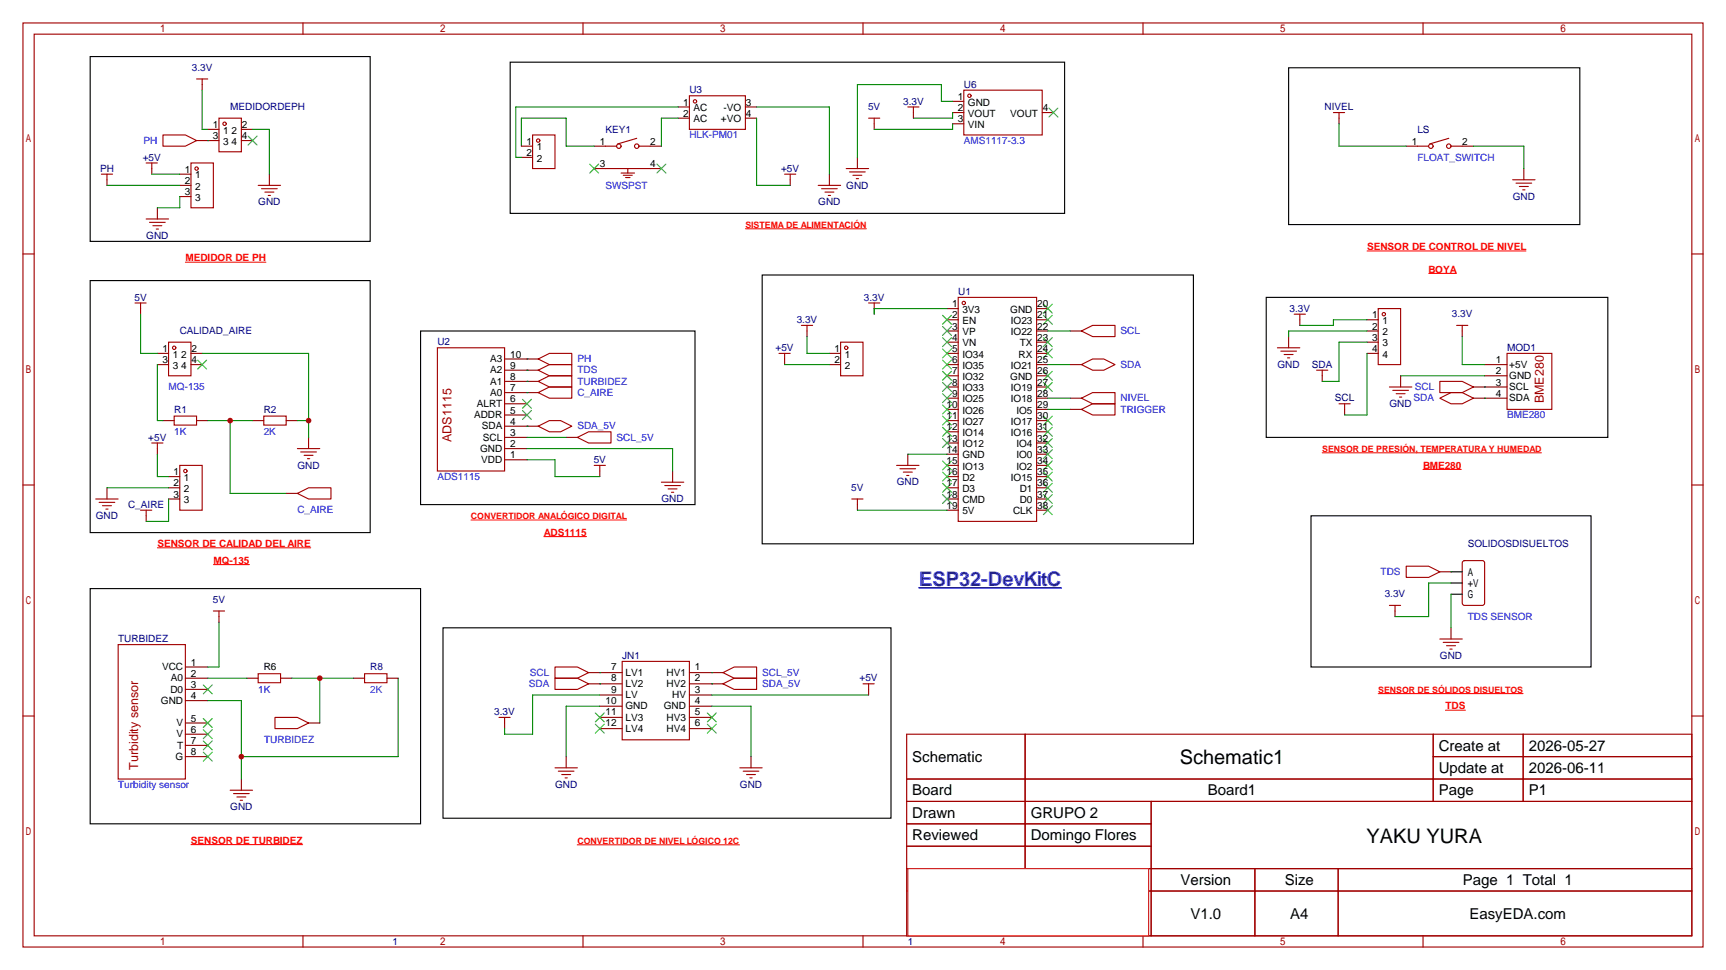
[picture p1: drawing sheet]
<svg xmlns="http://www.w3.org/2000/svg" width="391mm" height="220mm" viewBox="0 0 391 220" stroke-linecap="round" stroke-linejoin="round" font-family="sans-serif">
<g fill="none" stroke="#a10000" stroke-width=".25">
<path d="M44.6 17.9h2.5M45.8 17.9v1.3M37 30.6h5l2.6 1.3-2.6 1.2h-5zM49.7 26.8h5v7.6h-5zM58.5 42h5.1M59.3 42.8h3.6M60.1 43.6h2M60.8 44.3h.5M30.6 68.7h2.5M31.9 68.7v1.3M38.2 77.6h5.1v7.6h-5.1zM217.3 67.4h17.8v50.8h-17.8z"/>
<path d="M39.5 94.4h5.1v2h-5.1zM59.8 94.4h5.1v2h-5.1zM67.4 101.7h5.1M68.2 102.5h3.6M69 103.3h2M69.7 104h.5"/>
<circle cx="50.9" cy="28.1" r=".38"/>
<circle cx="39.5" cy="78.9" r=".38"/>
<circle cx="218.6" cy="68.7" r=".38"/>
</g>
<g fill="none" stroke="#870000" stroke-width=".25">
<path d="M45.8 19.2v1.2M44.6 31.9h5.1M47.1 29.3h2.6M54.7 29.3h2.6M54.7 31.9h2.6M61.1 39.5v2.5M31.9 70v1.2M214.8 70h2.5M214.8 72.5h2.5M214.8 75.1h2.5M214.8 77.6h2.5M235.1 70h2.5"/>
<path d="M235.1 72.5h2.5M235.1 75.1h2.5M235.1 77.6h2.5M35.7 80.1h2.5M35.7 82.7h2.5M37 95.4h2.5M43.3 80.1h2.5M43.3 82.7h2.5M44.6 95.4h2.5M57.3 95.4h2.5M64.9 95.4h2.5M70 99.2v2.5"/>
<path d="M214.8 80.1h2.5M214.8 82.7h2.5M214.8 85.2h2.5M214.8 87.8h2.5M214.8 90.3h2.5M214.8 92.8h2.5M214.8 95.4h2.5M214.8 97.9h2.5M235.1 80.1h2.5M235.1 82.7h2.5M235.1 85.2h2.5M235.1 87.8h2.5"/>
<path d="M235.1 90.3h2.5M235.1 92.8h2.5M235.1 95.4h2.5M235.1 97.9h2.5M214.8 100.5h2.5M214.8 103h2.5M214.8 105.5h2.5M214.8 108.1h2.5M214.8 110.6h2.5M214.8 113.2h2.5M214.8 115.7h2.5M235.1 100.5h2.5"/>
<path d="M235.1 103h2.5M235.1 105.5h2.5M235.1 108.1h2.5M235.1 110.6h2.5M235.1 113.2h2.5M235.1 115.7h2.5"/>
</g>
<g fill="none" stroke="#3c3" stroke-width=".25">
<path d="M56.3 30.9l2 2M58.3 30.9l-2 2M213.7 71.5l2.1 2M213.7 74l2.1 2.1M213.7 76.6l2.1 2M213.7 79.1l2.1 2.1M215.8 71.5l-2.1 2M215.8 74l-2.1 2.1M215.8 76.6l-2.1 2M215.8 79.1l-2.1 2.1M236.6 69l2 2M236.6 71.5l2 2"/>
<path d="M236.6 76.6l2 2M236.6 79.1l2 2.1M238.6 69l-2 2M238.6 76.6l-2 2M238.6 71.5l-2 2M238.6 79.1l-2 2.1M44.8 81.7l2.1 2M46.9 81.7l-2.1 2M213.7 81.7l2.1 2M213.7 84.2l2.1 2M213.7 86.7l2.1 2.1M213.7 89.3l2.1 2"/>
<path d="M213.7 91.8l2.1 2.1M213.7 94.4l2.1 2M213.7 96.9l2.1 2M213.7 99.4l2.1 2.1M215.8 81.7l-2.1 2M215.8 84.2l-2.1 2M215.8 86.7l-2.1 2.1M215.8 89.3l-2.1 2M215.8 91.8l-2.1 2.1M215.8 94.4l-2.1 2M215.8 96.9l-2.1 2M215.8 99.4l-2.1 2.1"/>
<path d="M236.6 96.9l2 2M236.6 84.2l2 2M236.6 86.7l2 2.1M236.6 94.4l2 2M236.6 99.4l2 2.1M238.6 84.2l-2 2M238.6 86.7l-2 2.1M238.6 94.4l-2 2M238.6 96.9l-2 2M238.6 99.4l-2 2.1M213.7 104.5l2.1 2.1M213.7 107.1l2.1 2"/>
<path d="M213.7 109.6l2.1 2M213.7 112.1l2.1 2.1M215.8 104.5l-2.1 2.1M215.8 107.1l-2.1 2M215.8 109.6l-2.1 2M215.8 112.1l-2.1 2.1M236.6 107.1l2 2M236.6 102l2 2M236.6 104.5l2 2.1M236.6 109.6l2 2M236.6 112.1l2 2.1M236.6 114.7l2 2"/>
<path d="M238.6 102l-2 2M238.6 104.5l-2 2.1M238.6 107.1l-2 2M238.6 109.6l-2 2M238.6 112.1l-2 2.1M238.6 114.7l-2 2"/>
</g>
<path d="M208.4 133.3h32.3" fill="none" stroke="#00f" stroke-width=".36"/>
<path d="M45.8 20.4v8.9h1.3M47.1 31.9h.1M57.3 29.3h3.8v10.2M31.9 71.2v8.9h3.8M47.1 95.4h10.2M52.2 95.4v16.5h12.7" fill="none" stroke="#008700" stroke-width=".25"/>
<circle cx="52.2" cy="95.4" r=".63" fill="#c00"/>
<g fill="none" stroke="#870000" stroke-width=".25">
<path d="M242.7 90.3h2.5M64.9 111.9h2.5M205.9 103v2.5M42 151.3h5.1M42 153.8h5.1M42 156.3h5.1M42 158.9h5.1M329.1 142.4v2.5M42 164h5.1M42 166.5h5.1M42 169h5.1M42 171.6h5.1"/>
<path d="M54.7 176.7v2.5"/>
</g>
<g fill="none" stroke="#a10000" stroke-width=".25">
<path d="M245.2 90.3l2.6-1.3h5.1v2.6h-5.1zM67.4 111.9l2.6-1.3h5.1v2.6h-5.1zM203.3 105.5h5.1M204.1 106.3h3.5M204.9 107.1h2M205.6 107.8h.5M331.7 127.4l.4-.3h4.1l.4 .3 .1 9.4-.3 .4-4.3 .1-.4-.3zM26.8 146.2h15.2v30.5h-15.2zM326.5 144.9h5.1M327.3 145.7h3.5M328 146.4h2.1M328.8 147.2h.5"/>
<path d="M52.2 179.2h5.1M53 180h3.5M53.7 180.7h2.1M54.5 181.5h.5"/>
</g>
<path d="M35.7 82.7v12.7h1.3M237.6 92.8h5.1M237.6 90.3h5.1M205.9 103h8.9M329.1 134.7v7.7M47.1 158.9h7.6v17.8M49.7 141.1v10.2h-2.6M90.3 153.8v17.8h-35.6" fill="none" stroke="#008700" stroke-width=".25"/>
<path d="M20.4 12.8h63.5v41.9h-63.5zM292.2 15.4h66.1v35.5h-66.1zM20.4 63.6h63.5v57.2h-63.5zM329.1 129.7h2.5M329.1 132.2h2.5M329.1 134.7h2.5" fill="none" stroke="#000" stroke-width=".25"/>
<path d="M46.1 155.3l2 2.1M48.1 155.3l-2 2.1M46.1 162.9l2 2.1M46.1 165.5l2 2M46.1 168l2 2.1M46.1 170.6l2 2M48.1 162.9l-2 2.1M48.1 165.5l-2 2M48.1 168l-2 2.1M48.1 170.6l-2 2" fill="none" stroke="#3c3" stroke-width=".25"/>
<circle cx="54.7" cy="171.6" r=".63" fill="#c00"/>
<path d="M58.5 152.8h5.1v2h-5.1zM82.7 152.8h5.1v2h-5.1z" fill="none" stroke="#a10000" stroke-width=".25"/>
<path d="M56 153.8h2.5M63.6 153.8h2.6M80.1 153.8h2.6M87.8 153.8h2.5" fill="none" stroke="#870000" stroke-width=".25"/>
<path d="M66.2 153.8h13.9M72.5 153.8v10.2" fill="none" stroke="#008700" stroke-width=".25"/>
<circle cx="72.5" cy="153.8" r=".63" fill="#c00"/>
<path d="M297.3 117h63.5v34.3h-63.5zM20.4 133.5h75v53.3h-75z" fill="none" stroke="#000" stroke-width=".25"/>
<path d="M45.8 80.1h24.2v19.1M67.4 95.4h2.6" fill="none" stroke="#008700" stroke-width=".25"/>
<circle cx="70" cy="95.4" r=".63" fill="#c00"/>
<g fill="none" stroke="#870000" stroke-width=".25">
<path d="M198.2 70v1.2M242.7 75.1h2.5M331.6 75.1v1.2M114.4 99.2h5.1M114.4 96.6h7.6M114.4 94.1h5.1M114.4 91.6h5.1M114.4 89h7.6M114.4 86.5h7.6M114.4 83.9h7.6M114.4 81.4h7.6M128.4 99.2h2.5"/>
<path d="M242.7 82.7h2.5M242.7 92.8h2.5M317.6 85.2v2.6M334.1 87.8h7.7M334.1 90.3h7.7M336.7 82.7h5.1M336.7 85.2h5.1M114.4 104.3h5.1M114.4 101.7h5.1M152.5 106.8v2.5M194.4 114.4v1.3M49.7 139.8v1.3"/>
<path d="M316.4 138.6v1.2M326.5 129.7h2.6M70 164h2.5"/>
</g>
<g fill="none" stroke="#a10000" stroke-width=".25">
<path d="M5.2 5.2h381v209.6h-381zM7.7 7.7h376v204.5h-376zM68.7 5.2v2.5M132.2 5.2v2.5M195.7 5.2v2.5M259.2 5.2v2.5M322.7 5.2v2.5M5.2 57.6h2.5M383.7 57.6h2.5M99.2 78.9h15.2v27.9h-15.2zM197 68.7h2.5M198.2 68.7v1.3"/>
<path d="M245.2 75.1l2.6-1.3h5.1v2.5h-5.1zM330.3 73.8h2.6M331.6 73.8v1.3M122 89l2.6-1.2h5.1v2.5h-5.1zM122 81.4l2.6-1.3h5.1v2.6h-5.1zM122 96.6l2.6-1.2h2.5l2.6 1.2-2.6 1.3h-2.5zM122 83.9l2.6-1.2h5.1v2.5h-5.1zM122 86.5l2.6-1.3h5.1v2.6h-5.1zM130.9 99.2l2.6-1.3h5.1v2.6h-5.1zM245.2 82.7l2.6-1.3h2.5l2.6 1.3-2.6 1.2h-2.5zM245.2 92.8l2.6-1.2h5.1v2.5h-5.1zM315.1 87.8h5.1"/>
<path d="M315.8 88.5h3.6M316.6 89.3h2M317.4 90h.5M326.5 86.5h5.1l2.5 1.3-2.5 1.2h-5.1zM326.5 90.3l2.6-1.3h2.5l2.5 1.3-2.5 1.3h-2.5zM341.8 80.1h10.1v12.7h-10.1zM5.2 110h2.5M150 109.3h5.1M150.7 110.1h3.6M151.5 110.9h2M152.3 111.6h.5M193.2 113.2h2.5"/>
<path d="M194.4 113.2v1.2M383.7 110h2.5M48.4 138.6h2.5M49.7 138.6v1.2M315.1 137.3h2.5M316.4 137.3v1.3M318.9 128.4h5.1l2.5 1.3-2.5 1.2h-5.1zM5.2 162.4h2.5M62.4 162.7h5l2.6 1.3-2.6 1.2h-5zM205.6 166.5h178.1v45.7h-178.1zM205.6 176.7h178.1M232.5 166.5v35.6"/>
<path d="M325 166.5v15.2M325 171.6h58.7M345.4 166.5v15.2M383.7 162.4h2.5M205.6 181.7h178.1M205.6 186.8h55.5M205.6 197h178.1M205.6 191.9h55.5M261.1 181.7v30.5M284.6 197v15.2M303.5 197v15.2M68.7 212.2v2.6"/>
<path d="M132.2 212.2v2.6M195.7 212.2v2.6M205.6 202.1h178.1M259.2 212.2v2.6M322.7 212.2v2.6"/>
</g>
<g fill="none" stroke="#008700" stroke-width=".25">
<path d="M214.8 70h-16.6v1.2M237.6 75.1h5.1M331.6 76.3v6.4h5.1M119.5 89h.1M119.5 81.4h.1M119.5 96.6h.1M119.5 83.9h.1M119.5 86.5h.1M119.5 99.2h8.9M237.6 82.7h5.1M317.6 85.2h19.1M336.7 87.8h.1"/>
<path d="M336.7 90.3h.1M119.5 101.7h33v5.1M194.4 115.7h20.4M329.1 129.7h.1M329.1 132.2h-5.1v7.6h-7.6"/>
</g>
<path d="M115.7 14.1h125.7v34.3h-125.7zM95.4 75.1h62.2v39.3h-62.2zM287.1 67.4h77.5v31.8h-77.5z" fill="none" stroke="#000" stroke-width=".25"/>
<path d="M118.5 93.1l2 2M118.5 90.6l2 2M120.5 93.1l-2 2M120.5 90.6l-2 2" fill="none" stroke="#3c3" stroke-width=".25"/>
<path d="M42 59.5h18.3M310 56.9h36M324 62h6.3M106.8 117.9h35.3M299.8 102.7h49.8M322.7 106.4h8.7M35.7 124.2h34.8M48.4 128h8.2M123.3 121.7h9.7M312.5 157.3h32.9M327.8 161.1h4.5M43.3 191.5h25.3" fill="none" stroke="#f00" stroke-width=".23"/>
<g fill="#5487ff">
<path d="M233.4 206.9a1.3 1.3 0 0 1 1.8 .3l-.4 .6a.54 .54 0 0 0-.9-.2l.1 .2a1.28 1.28 0 0 1 .8 2 1.53 1.53 0 0 1-2.2-.3l.5-.6 .8 .5a.31 .31 0 0 0 .4-.3 .31 .31 0 0 0-.3-.4 1.12 1.12 0 0 1-.6-1.8z"/>
<path d="M235.6 206.7h.9l.6 2 1.2-2h.9l-2.7 4.5h-.9l1-1.6z"/>
<path d="M225.9 205.5h2.2a.46 .46 0 0 1 .5 .1 .46 .46 0 0 1 .1 .5l-.3 .2h-1.8l-.1 1h1.6a.4 .4 0 0 1 .4 .4 .4 .4 0 0 1-.4 .4h-1.7l-.2 1.2 1.4-.1a.46 .46 0 0 1 .5 .1 .46 .46 0 0 1 .1 .5l-.4 .2h-2.6z"/>
<path d="M240 205.5h2.2a.47 .47 0 0 1 .5 .1 .47 .47 0 0 1 .1 .5l-.3 .2h-1.8l-.1 1h1.6a.4 .4 0 0 1 .4 .4 .4 .4 0 0 1-.4 .4h-1.7l-.2 1.1h1.4a.46 .46 0 0 1 .5 .1 .46 .46 0 0 1 .1 .5l-.3 .2h-2.7z"/>
<path d="M249.4 205.6h.7l.3 1.3-.6 .3a.75 .75 0 0 0-1.1 .3 .75 .75 0 0 0 .5 1.1 .75 .75 0 0 0 .9-.7l.5-.3 .7 2.4h-.9l-.2-.9h-1.9l-.5 .9h-1z"/>
<path d="M243.7 205.6l-.6 4.4h1.5a2.27 2.27 0 0 0 2.6-2.3 2.27 2.27 0 0 0-2.7-2.1zM244.5 206.3a1.5 1.5 0 0 1 1.8 1.6 1.5 1.5 0 0 1-1.9 1.3h-.3z"/>
<path d="M229.2 207.2a1.6 1.6 0 0 0-.3 2.3 1.6 1.6 0 0 0 2.3 .2l.7 .3 .4-2.4-.2-.3-.5-.1a1.58 1.58 0 0 0-2.4 0zM229.8 207.7a.98 .98 0 0 1 1.6 .4 .98 .98 0 0 1-1.1 1.3 .94 .94 0 0 1-.9-.7 .94 .94 0 0 1 .4-1z"/>
<path d="M214.8 206a2.37 2.37 0 0 0 1.2 4 1.54 1.54 0 0 0 1.7 1 1.54 1.54 0 0 0 1.2-1.6l2.2-1.1-.5-.8-2 1a1.57 1.57 0 0 0-2.6 .5 1.5 1.5 0 0 1-.8-2.1 1.5 1.5 0 0 1 2.2-.5 2.23 2.23 0 0 1 2.3-1.4 2.23 2.23 0 0 1 2 1.8 1.16 1.16 0 0 1 1.2 1.1 1.16 1.16 0 0 1-1.1 1.2h-.7a.47 .47 0 0 0-.5 .4 .47 .47 0 0 0 .4 .5 2.14 2.14 0 0 0 2.7-1.3 2.14 2.14 0 0 0-1.3-2.7 3.2 3.2 0 0 0-5.5-.7l-1.1 .1zM216.8 209.5a.6 .6 0 0 1 1.2 0 .6 .6 0 0 1-1.2 0z"/>
<circle cx="249.4" cy="207.8" r=".28"/>
</g>
<path d="M205.9 197h54.6v15.2h-54.6z" fill="#fff" stroke="#c30" stroke-width=".25"/>
<path d="M172.8 62.4h97.8v60.9h-97.8zM100.5 142.4h101.6v43.1h-101.6z" fill="none" stroke="#000" stroke-width=".25"/>
<g fill="none" stroke="#008700" stroke-width=".25">
<path d="M34.4 39.5h6.4M118.2 33.1v-6.3h10.2v6.3h6.3M153.8 26.8h-3.8v6.3M153.8 24.3h-36.8v11.4h1.2M171.6 24.3h16.5v15.2M171.6 26.8v15.2h7.6M216 25.5v1.3h-8.9M216 28.1v1.2h-17.8M216 23h-2.5v-3.8h-19.1v16.5M303.7 28.1v5h15.2M334.1 33.1h11.5v5.1M24.3 42h16.5"/>
<path d="M40.8 44.6v2.5h-5.1M183 76.3v3.8h5.1M310 72.5h-7.6v1.3h-7.6M310 75.1h-17.8v1.2M310 77.6h-6.3v8.9h-3.9M177.9 82.7h10.2M310 80.1v14h-5.1M24.3 110.6h13.9M35.7 103v5.1h2.5M38.2 113.2v5h-5.1M119.5 104.3h6.4v3.8h10.1M47.1 153.8h8.9"/>
<path d="M136 152.5h.1M136 155.1h.1M136 157.6h-15.2v8.9h-6.4v-1.3M161.4 152.5h.1M161.4 155.1h.1M161.4 157.6h35.6M136 160.1h-7.6v11.5M161.4 160.1h8.9v11.5"/>
</g>
<g fill="none" stroke="#a10000" stroke-width=".25">
<path d="M23 39.5h2.5M24.3 39.5v1.3M33.1 37h2.6M34.4 37v1.2M43.3 37h5.1v10.1h-5.1zM120.8 30.6h5.1v7.6h-5.1zM137.3 38.2h10.1M137.3 33.1h2.5M140.8 39.2h3.1M141.4 39.8h2M142.4 38.2v1M144.4 31.4l-4.3 1.2"/>
<path d="M144.9 33.1h2.5M156.3 21.7h12.7v7.6h-12.7zM177.9 39.5h2.6M179.2 39.5v1.3M191.9 38.2h5.1M192.7 39h3.5M193.4 39.8h2.1M197 26.8h2.5M198.2 26.8v1.3M205.9 24.3h2.5M207.1 24.3v1.2M218.6 20.4h17.7v10.2h-17.7z"/>
<path d="M302.4 25.5h2.5M303.7 25.5v1.3M321.4 33.1h2.6M328.5 31.4l-4.3 1.2M329.1 33.1h2.5M33.1 49.7h5.1M33.9 50.4h3.6M34.7 51.2h2M35.4 51.9h.5M141.9 40.3h1M185.5 42h5.1M186.3 42.8h3.6"/>
<path d="M187.1 43.6h2M187.8 44.3h.5M194.2 40.5h.5M343 40.8h5.1M343.8 41.5h3.5M344.6 42.3h2M345.3 43.1h.5M181.7 73.8h2.6M183 73.8v1.3M190.6 77.6h5.1v7.6h-5.1zM289.7 78.9h5.1M290.4 79.6h3.6"/>
<path d="M293.5 71.2h2.5M294.8 71.2v1.3M312.5 70h5.1v12.7h-5.1zM176.7 80.1h2.5M177.9 80.1v1.3M291.2 80.4h2M292 81.2h.5M298.6 83.9h2.5M299.8 83.9v1.3M303.7 91.6h2.5M304.9 91.6v1.2M21.7 113.2h5.1"/>
<path d="M22.5 113.9h3.5M23.2 114.7h2.1M24 115.4h.5M31.9 115.7h2.5M33.1 115.7v1.3M34.4 100.5h2.6M35.7 100.5v1.2M40.8 105.5h5v10.2h-5zM134.7 105.5h2.6M136 105.5v1.3M125.9 151.3h5l2.6 1.2-2.6 1.3h-5zM125.9 153.8h5l2.6 1.3-2.6 1.2h-5z"/>
<path d="M141.1 150h15.2v17.8h-15.2zM164 152.5l2.5-1.2h5.1v2.5h-5.1zM164 155.1l2.5-1.3h5.1v2.5h-5.1zM195.7 155.1h2.5M197 155.1v1.2M113.2 162.7h2.5M114.4 162.7v1.3M125.9 174.1h5M126.6 174.9h3.6M127.4 175.6h2M128.1 176.4h.6M167.8 174.1h5"/>
<path d="M168.5 174.9h3.6M169.3 175.6h2M170.1 176.4h.5"/>
<circle cx="44.6" cy="38.2" r=".38"/>
<circle cx="122" cy="31.9" r=".38"/>
<circle cx="140.3" cy="33.1" r=".51"/>
<circle cx="144.4" cy="33.1" r=".51"/>
<circle cx="157.6" cy="23" r=".38"/>
<circle cx="219.8" cy="21.7" r=".38"/>
<circle cx="324.5" cy="33.1" r=".51"/>
<circle cx="328.5" cy="33.1" r=".51"/>
<circle cx="191.9" cy="78.9" r=".38"/>
<circle cx="313.8" cy="71.2" r=".38"/>
<circle cx="42" cy="106.8" r=".38"/>
</g>
<g fill="none" stroke="#870000" stroke-width=".25">
<path d="M34.4 38.2v1.3M40.8 39.5h2.5M118.2 33.1h2.6M118.2 35.7h2.6M134.7 38.2h2.6M134.7 33.1h2.6M147.4 38.2h2.6M147.4 33.1h2.6M153.8 24.3h2.5M153.8 26.8h2.5M169 24.3h2.6M169 26.8h2.6"/>
<path d="M188.1 39.5v2.5M194.4 35.7v2.5M198.2 28.1v1.2M207.1 25.5v1.3M216 23h2.6M216 25.5h2.6M216 28.1h2.6M236.3 25.5h2.6M303.7 26.8v1.3M318.9 33.1h2.5M331.6 33.1h2.5M345.6 38.2v2.6"/>
<path d="M24.3 40.8v1.2M35.7 47.1v2.6M40.8 42h2.5M40.8 44.6h2.5M179.2 40.8v1.2M183 75.1v1.2M292.2 76.3v2.6M294.8 72.5v1.3M310 72.5h2.5M310 75.1h2.5M310 77.6h2.5M177.9 81.4v1.3"/>
<path d="M188.1 80.1h2.5M188.1 82.7h2.5M299.8 85.2v1.3M304.9 92.8v1.3M310 80.1h2.5M24.3 110.6v2.6M33.1 117v1.2M35.7 101.7v1.3M38.2 108.1h2.6M38.2 110.6h2.6M38.2 113.2h2.6M136 106.8v1.3"/>
<path d="M133.5 152.5h7.6M133.5 155.1h7.6M136 157.6h5.1M156.3 152.5h7.7M156.3 155.1h7.7M156.3 157.6h5.1M197 156.3v1.3M114.4 164v1.2M128.4 171.6v2.5M136 160.1h5.1M136 162.7h5.1M136 165.2h5.1"/>
<path d="M156.3 160.1h5.1M156.3 162.7h5.1M156.3 165.2h5.1M170.3 171.6v2.5"/>
</g>
<g fill="none" stroke="#3c3" stroke-width=".25">
<path d="M133.7 37.2l2.1 2M135.8 37.2l-2.1 2M149 37.2l2 2M151 37.2l-2 2M237.9 24.5l2 2M239.9 24.5l-2 2M135 161.7l2 2M135 164.2l2 2M137 161.7l-2 2M137 164.2l-2 2M160.4 161.7l2 2M160.4 164.2l2 2"/>
<path d="M162.4 161.7l-2 2M162.4 164.2l-2 2"/>
</g>
<path d="M169 51.9h27.5M130.9 191.6h36.8" fill="none" stroke="#f00" stroke-width=".23"/>
<text font-size="4.5" fill="#00f" x="208.4" y="132.9">ESP32-DevKitC</text>
<g font-size="4.5">
<text x="267.5" y="173.3">Schematic1</text>
<text x="309.9" y="191.1">YAKU YURA</text>
</g>
<g font-size="3.4">
<text x="206.9" y="172.7">Schematic</text>
<text x="326.3" y="170.2">Create at</text>
<text x="346.7" y="170.2">2026-05-27</text>
<text x="326.3" y="175.3">Update at</text>
<text x="346.7" y="175.3">2026-06-11</text>
<text x="206.9" y="180.4">Board</text>
<text x="206.9" y="185.4">Drawn</text>
<text x="233.7" y="185.4">GRUPO 2</text>
<text x="273.9" y="180.4">Board1</text>
<text x="326.3" y="180.4">Page</text>
<text x="346.7" y="180.4">P1</text>
<text x="206.9" y="190.5">Reviewed</text>
<text x="233.7" y="190.5">Domingo Flores</text>
<text x="267.7" y="200.7">Version</text>
<text x="291.3" y="200.7">Size</text>
<text x="331.7" y="200.7">Page 1 Total 1</text>
<text x="270" y="208.3">V1.0</text>
<text x="292.6" y="208.3">A4</text>
<text x="333.2" y="208.3">EasyEDA.com</text>
</g>
<g font-size="2.8" fill="#a00000">
<text x="350.1" y="91.5" transform="rotate(-90 350.1 91.5)">BME280</text>
<text x="102.4" y="100.2" transform="rotate(-90 102.4 100.2)">ADS1115</text>
<text x="31.3" y="174.6" transform="rotate(-90 31.3 174.6)">Turbidity sensor</text>
</g>
<text font-size="2.4" x="332.9" y="133.1">+V</text>
<g font-size="2.3" fill="#000080">
<text x="43.5" y="16.1">3.3V</text>
<text x="156.3" y="21.2">U3</text>
<text x="204.8" y="23.7">3.3V</text>
<text x="218.6" y="19.9">U6</text>
<text x="52.2" y="25">MEDIDORDEPH</text>
<text x="196.9" y="25">5V</text>
<text x="300.4" y="25">NIVEL</text>
<text x="137.3" y="30.1">KEY1</text>
<text x="321.4" y="30.1">LS</text>
<text x="22.7" y="39">PH</text>
<text x="32.4" y="36.4">+5V</text>
<text x="177.1" y="39">+5V</text>
<text x="58.6" y="46.6">GND</text>
<text x="185.6" y="46.6">GND</text>
<text x="191.9" y="42.8">GND</text>
<text x="343" y="45.3">GND</text>
<text x="33.2" y="54.2">GND</text>
<text x="30.5" y="68.2">5V</text>
<text x="195.9" y="68.2">3.3V</text>
<text x="217.3" y="66.9">U1</text>
<text x="292.4" y="70.7">3.3V</text>
<text x="329.3" y="72">3.3V</text>
<text x="40.8" y="75.8">CALIDAD_AIRE</text>
<text x="180.7" y="73.2">3.3V</text>
<text x="99.2" y="78.3">U2</text>
<text x="175.9" y="79.6">+5V</text>
<text x="289.7" y="83.4">GND</text>
<text x="297.5" y="83.4">SDA</text>
<text x="341.8" y="79.6">MOD1</text>
<text x="39.5" y="93.6">R1</text>
<text x="59.8" y="93.6">R2</text>
<text x="302.7" y="91">SCL</text>
<text x="315.1" y="92.3">GND</text>
<text x="33.6" y="99.9">+5V</text>
<text x="67.5" y="106.3">GND</text>
<text x="134.6" y="105">5V</text>
<text x="150" y="113.9">GND</text>
<text x="193.1" y="111.3">5V</text>
<text x="203.3" y="110.1">GND</text>
<text x="21.7" y="117.7">GND</text>
<text x="29.1" y="115.2">C_AIRE</text>
<text x="332.9" y="124">SOLIDOSDISUELTOS</text>
<text x="48.3" y="136.7">5V</text>
<text x="314" y="135.5">3.3V</text>
<text x="26.8" y="145.6">TURBIDEZ</text>
<text x="141.1" y="149.4">JN1</text>
<text x="326.5" y="149.4">GND</text>
<text x="83.9" y="152">R8</text>
<text x="194.9" y="154.5">+5V</text>
<text x="112.1" y="162.1">3.3V</text>
<text x="125.9" y="178.7">GND</text>
<text x="167.8" y="178.7">GND</text>
<text x="52.2" y="183.7">GND</text>
<text x="89" y="214.2">1</text>
<text x="205.9" y="214.2">1</text>
</g>
<g font-size="2.3">
<text x="155" y="23.9">1</text>
<text x="169.2" y="23.9">3</text>
<text x="217.2" y="22.7">1</text>
<text x="219.5" y="23.9">GND</text>
<text x="48.3" y="29">1</text>
<text x="54.9" y="29">2</text>
<text x="155" y="26.5">2</text>
<text x="157.3" y="25.2">AC</text>
<text x="157.3" y="27.8">AC</text>
<text x="163.5" y="27.8">+VO</text>
<text x="164.1" y="25.2">-VO</text>
<text x="169.2" y="26.5">4</text>
<text x="217.2" y="25.2">2</text>
<text x="217.2" y="27.8">3</text>
<text x="219.5" y="26.5">VOUT</text>
<text x="219.5" y="29">VIN</text>
<text x="229.1" y="26.5">VOUT</text>
<text x="236.5" y="25.2">4</text>
<text x="48.3" y="31.6">3</text>
<text x="50.6" y="30.3">1</text>
<text x="50.6" y="32.8">3</text>
<text x="52.5" y="32.8">4</text>
<text x="52.5" y="30.3">2</text>
<text x="54.9" y="31.6">4</text>
<text x="119.4" y="32.8">1</text>
<text x="119.4" y="35.4">2</text>
<text x="121.7" y="34.1">1</text>
<text x="136" y="32.8">1</text>
<text x="147.4" y="32.8">2</text>
<text x="320.2" y="32.8">1</text>
<text x="331.6" y="32.8">2</text>
<text x="41.9" y="39.2">1</text>
<text x="41.9" y="41.7">2</text>
<text x="44.2" y="40.5">1</text>
<text x="121.7" y="36.6">2</text>
<text x="136" y="37.9">3</text>
<text x="147.4" y="37.9">4</text>
<text x="41.9" y="44.3">3</text>
<text x="44.2" y="43">2</text>
<text x="44.2" y="45.5">3</text>
<text x="215.9" y="69.7">1</text>
<text x="218.2" y="70.9">3V3</text>
<text x="229.1" y="70.9">GND</text>
<text x="235.2" y="69.7">20</text>
<text x="215.9" y="72.2">2</text>
<text x="215.9" y="74.7">3</text>
<text x="215.9" y="77.3">4</text>
<text x="218.2" y="73.5">EN</text>
<text x="218.2" y="76">VP</text>
<text x="229.2" y="73.5">IO23</text>
<text x="229.2" y="76">IO22</text>
<text x="235.2" y="72.2">21</text>
<text x="235.2" y="74.7">22</text>
<text x="235.2" y="77.3">23</text>
<text x="311.2" y="72.2">1</text>
<text x="311.2" y="74.7">2</text>
<text x="311.2" y="77.3">3</text>
<text x="313.5" y="73.5">1</text>
<text x="313.5" y="76">2</text>
<text x="36.8" y="79.8">1</text>
<text x="36.8" y="82.4">3</text>
<text x="39.2" y="81.1">1</text>
<text x="39.2" y="83.6">3</text>
<text x="41.1" y="83.6">4</text>
<text x="41.1" y="81.1">2</text>
<text x="43.4" y="82.4">4</text>
<text x="43.4" y="79.8">2</text>
<text x="111.1" y="82.1">A3</text>
<text x="115.7" y="83.6">9</text>
<text x="115.7" y="81.1">10</text>
<text x="189.2" y="79.8">1</text>
<text x="189.2" y="82.4">2</text>
<text x="191.6" y="81.1">1</text>
<text x="191.6" y="83.6">2</text>
<text x="215.9" y="79.8">5</text>
<text x="215.9" y="82.4">6</text>
<text x="218.2" y="78.6">VN</text>
<text x="218.2" y="81.1">IO34</text>
<text x="218.2" y="83.6">IO35</text>
<text x="229.2" y="83.6">IO21</text>
<text x="231" y="81.1">RX</text>
<text x="231.2" y="78.6">TX</text>
<text x="235.2" y="79.8">24</text>
<text x="235.2" y="82.4">25</text>
<text x="311.2" y="79.8">4</text>
<text x="313.5" y="78.6">3</text>
<text x="313.5" y="81.1">4</text>
<text x="339.2" y="82.4">1</text>
<text x="342.3" y="83.4">+5V</text>
<text x="111.1" y="89.7">A0</text>
<text x="111.1" y="87.2">A1</text>
<text x="111.1" y="84.7">A2</text>
<text x="115.7" y="88.7">7</text>
<text x="115.7" y="86.2">8</text>
<text x="215.9" y="84.9">7</text>
<text x="215.9" y="87.4">8</text>
<text x="215.9" y="90">9</text>
<text x="218.2" y="86.2">IO32</text>
<text x="218.2" y="88.7">IO33</text>
<text x="229.1" y="86.2">GND</text>
<text x="229.2" y="88.7">IO19</text>
<text x="235.2" y="84.9">26</text>
<text x="235.2" y="87.4">27</text>
<text x="235.2" y="90">28</text>
<text x="339.2" y="84.9">2</text>
<text x="339.2" y="87.4">3</text>
<text x="339.2" y="90">4</text>
<text x="342.3" y="85.9">GND</text>
<text x="342.3" y="88.5">SCL</text>
<text x="107.5" y="94.8">ADDR</text>
<text x="108.1" y="92.3">ALRT</text>
<text x="115.7" y="93.8">5</text>
<text x="115.7" y="91.3">6</text>
<text x="214.6" y="92.5">10</text>
<text x="214.6" y="95.1">11</text>
<text x="218.2" y="91.3">IO25</text>
<text x="218.2" y="93.8">IO26</text>
<text x="229.2" y="91.3">IO18</text>
<text x="230.5" y="93.8">IO5</text>
<text x="235.2" y="92.5">29</text>
<text x="235.2" y="95.1">30</text>
<text x="342.3" y="91">SDA</text>
<text x="109.3" y="97.4">SDA</text>
<text x="109.5" y="99.9">SCL</text>
<text x="115.7" y="101.4">2</text>
<text x="115.7" y="98.9">3</text>
<text x="115.7" y="96.3">4</text>
<text x="214.6" y="97.6">12</text>
<text x="214.6" y="100.1">13</text>
<text x="218.2" y="96.3">IO27</text>
<text x="218.2" y="98.9">IO14</text>
<text x="218.2" y="101.4">IO12</text>
<text x="229.2" y="96.3">IO17</text>
<text x="229.2" y="98.9">IO16</text>
<text x="230.5" y="101.4">IO4</text>
<text x="235.2" y="97.6">31</text>
<text x="235.2" y="100.1">32</text>
<text x="39.4" y="107.8">1</text>
<text x="108.9" y="102.4">GND</text>
<text x="109.1" y="105">VDD</text>
<text x="115.7" y="104">1</text>
<text x="214.6" y="102.7">14</text>
<text x="214.6" y="105.2">15</text>
<text x="214.6" y="107.8">16</text>
<text x="218.2" y="104">GND</text>
<text x="218.2" y="106.5">IO13</text>
<text x="230.5" y="104">IO0</text>
<text x="230.5" y="106.5">IO2</text>
<text x="235.2" y="102.7">33</text>
<text x="235.2" y="105.2">34</text>
<text x="235.2" y="107.8">35</text>
<text x="39.4" y="110.3">2</text>
<text x="39.4" y="112.8">3</text>
<text x="41.7" y="109">1</text>
<text x="41.7" y="111.6">2</text>
<text x="214.6" y="110.3">17</text>
<text x="214.6" y="112.8">18</text>
<text x="218.2" y="109">D2</text>
<text x="218.2" y="111.6">D3</text>
<text x="229.2" y="109">IO15</text>
<text x="231.2" y="111.6">D1</text>
<text x="235.2" y="110.3">36</text>
<text x="235.2" y="112.8">37</text>
<text x="41.7" y="114.1">3</text>
<text x="214.6" y="115.4">19</text>
<text x="218.2" y="114.1">CMD</text>
<text x="218.2" y="116.7">5V</text>
<text x="229.7" y="116.7">CLK</text>
<text x="231.2" y="114.1">D0</text>
<text x="235.2" y="115.4">38</text>
<text x="36.7" y="152">VCC</text>
<text x="38.8" y="154.5">A0</text>
<text x="43.3" y="150.9">1</text>
<text x="43.3" y="153.5">2</text>
<text x="59.8" y="152">R6</text>
<text x="138.6" y="152">7</text>
<text x="138.6" y="154.5">8</text>
<text x="141.9" y="153.3">LV1</text>
<text x="141.9" y="155.8">LV2</text>
<text x="151.2" y="153.3">HV1</text>
<text x="151.2" y="155.8">HV2</text>
<text x="157.6" y="152">1</text>
<text x="157.6" y="154.5">2</text>
<text x="36.5" y="159.6">GND</text>
<text x="38.6" y="157">D0</text>
<text x="43.3" y="156">3</text>
<text x="43.3" y="158.6">4</text>
<text x="137.3" y="159.6">10</text>
<text x="138.6" y="157.1">9</text>
<text x="141.9" y="158.3">LV</text>
<text x="141.9" y="160.9">GND</text>
<text x="150.5" y="160.9">GND</text>
<text x="152.4" y="158.3">HV</text>
<text x="157.6" y="157.1">3</text>
<text x="157.6" y="159.6">4</text>
<text x="40" y="164.7">V</text>
<text x="40" y="167.2">V</text>
<text x="43.3" y="163.6">5</text>
<text x="43.3" y="166.2">6</text>
<text x="137.3" y="162.1">11</text>
<text x="137.3" y="164.7">12</text>
<text x="141.9" y="163.4">LV3</text>
<text x="141.9" y="166">LV4</text>
<text x="151.2" y="163.4">HV3</text>
<text x="151.2" y="166">HV4</text>
<text x="157.6" y="162.1">5</text>
<text x="157.6" y="164.7">6</text>
<text x="39.8" y="172.3">G</text>
<text x="40.1" y="169.7">T</text>
<text x="43.3" y="168.7">7</text>
<text x="43.3" y="171.3">8</text>
</g>
<g font-size="2.3" fill="#00f">
<text x="32.5" y="32.6">PH</text>
<text x="156.3" y="31.3">HLK-PM01</text>
<text x="218.6" y="32.6">AMS1117-3.3</text>
<text x="321.4" y="36.4">FLOAT_SWITCH</text>
<text x="137.3" y="42.8">SWSPST</text>
<text x="254.1" y="75.8">SCL</text>
<text x="130.9" y="82.1">PH</text>
<text x="254.1" y="83.4">SDA</text>
<text x="38.2" y="88.5">MQ-135</text>
<text x="130.9" y="89.8">C_AIRE</text>
<text x="130.9" y="84.7">TDS</text>
<text x="130.9" y="87.2">TURBIDEZ</text>
<text x="320.8" y="88.5">SCL</text>
<text x="254.1" y="91">NIVEL</text>
<text x="254.1" y="93.6">TRIGGER</text>
<text x="320.6" y="91">SDA</text>
<text x="341.8" y="94.8">BME280</text>
<text x="39.5" y="98.6">1K</text>
<text x="59.8" y="98.6">2K</text>
<text x="130.9" y="97.4">SDA_5V</text>
<text x="139.8" y="99.9">SCL_5V</text>
<text x="99.2" y="108.8">ADS1115</text>
<text x="67.4" y="116.4">C_AIRE</text>
<text x="313.1" y="130.4">TDS</text>
<text x="332.9" y="140.6">TDS SENSOR</text>
<text x="119.9" y="155.8">SDA</text>
<text x="120.2" y="153.3">SCL</text>
<text x="172.8" y="153.3">SCL_5V</text>
<text x="172.8" y="155.8">SDA_5V</text>
<text x="58.5" y="157.1">1K</text>
<text x="59.9" y="168.5">TURBIDEZ</text>
<text x="26.8" y="178.7">Turbidity sensor</text>
</g>
<g font-size="2.3" fill="#f00">
<text x="42" y="59.3">MEDIDOR DE PH</text>
<text x="310" y="56.7">SENSOR DE CONTROL DE NIVEL</text>
<text x="324" y="61.8">BOYA</text>
<text x="322.7" y="106.3">BME280</text>
<text x="35.7" y="124">SENSOR DE CALIDAD DEL AIRE</text>
<text x="123.3" y="121.5">ADS1115</text>
<text x="48.4" y="127.9">MQ-135</text>
<text x="327.8" y="160.9">TDS</text>
<text x="43.3" y="191.4">SENSOR DE TURBIDEZ</text>
</g>
<text font-size="2.3" fill="#06f" x="83.9" y="157.1">2K</text>
<g font-size="2" fill="#f00">
<text x="169" y="51.7">SISTEMA DE ALIMENTACIÓN</text>
<text x="299.8" y="102.5">SENSOR DE PRESIÓN, TEMPERATURA Y HUMEDAD</text>
<text x="106.8" y="117.8">CONVERTIDOR ANALÓGICO DIGITAL</text>
<text x="312.5" y="157.1">SENSOR DE SÓLIDOS DISUELTOS</text>
<text x="130.9" y="191.4">CONVERTIDOR DE NIVEL LÓGICO 12C</text>
</g>
</svg>
